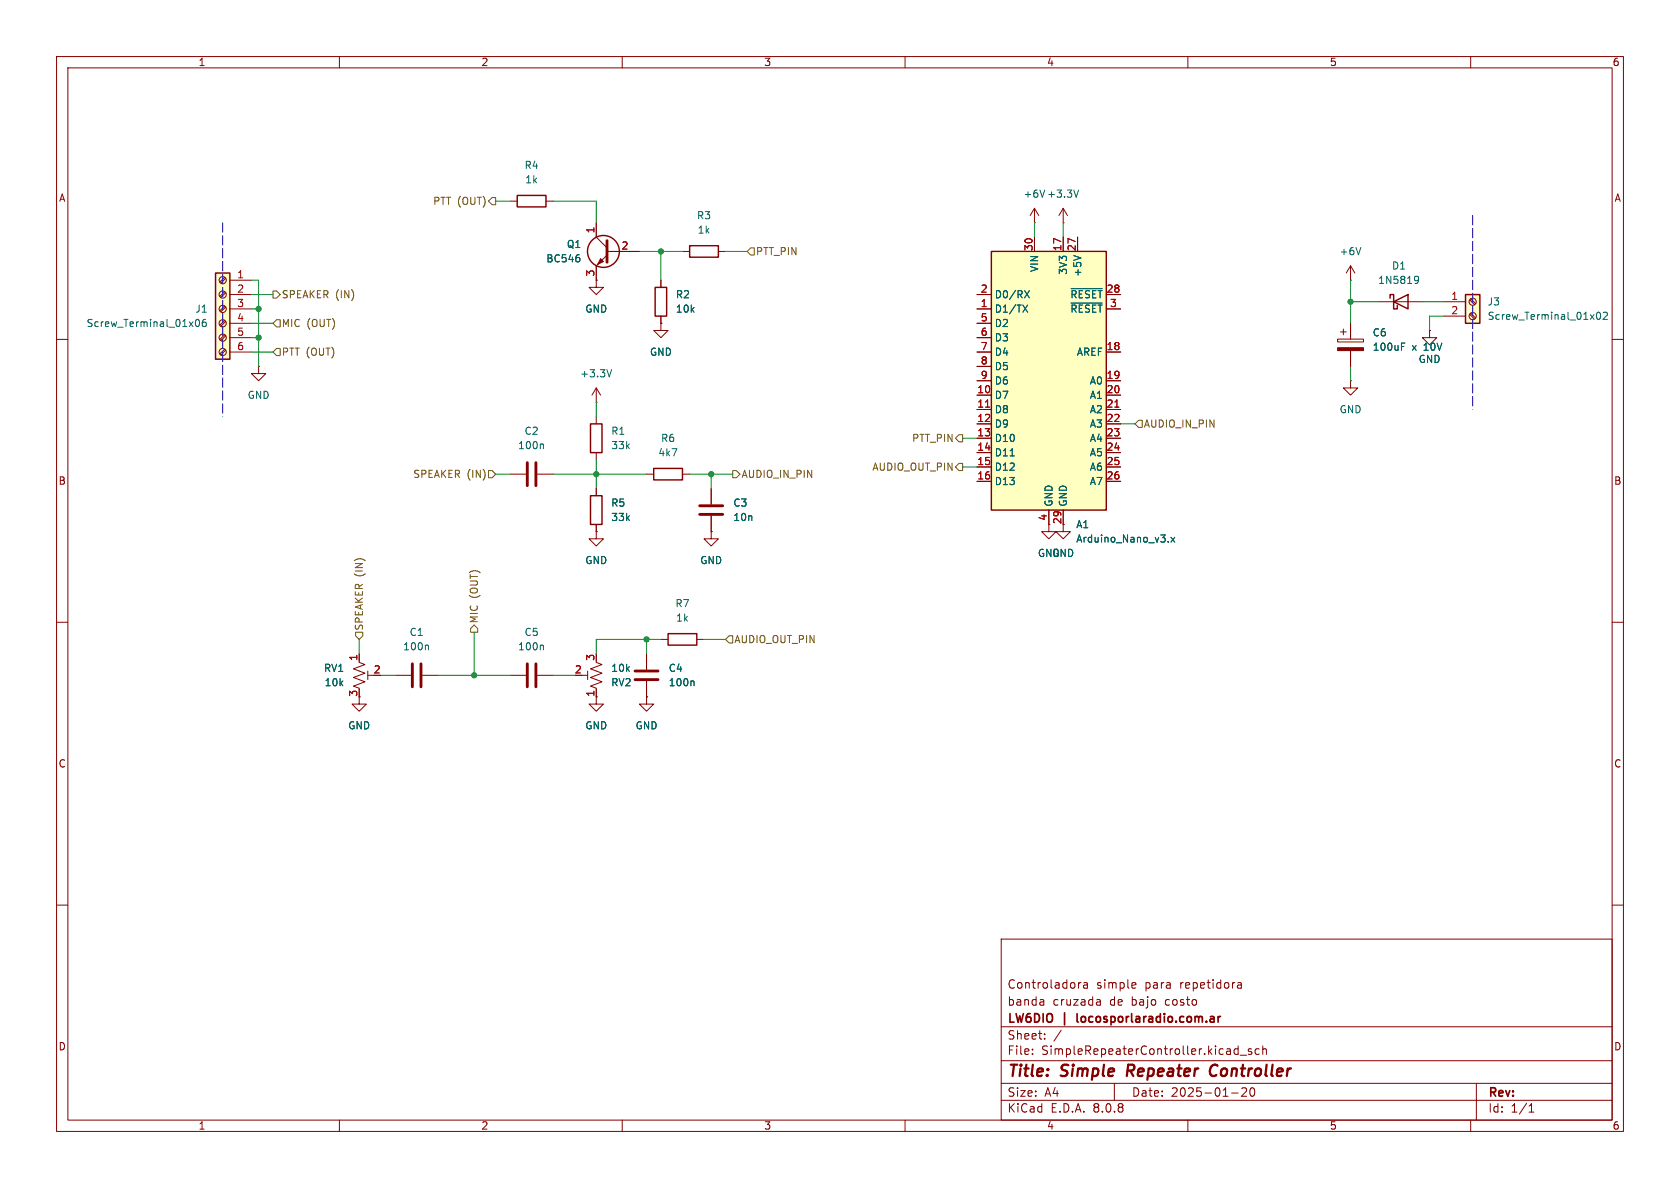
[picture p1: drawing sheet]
<svg xmlns="http://www.w3.org/2000/svg" width="297mm" height="210mm" viewBox="0 0 297 210" stroke-linecap="round" stroke-linejoin="round" font-family="sans-serif">
<g fill="none" stroke="#840000" stroke-width=".18">
<path d="M10 10h277v190h-277zM12 12h273v186h-273zM60 10v2M110 10v2M160 10v2M210 10v2M260 10v2M90.2 35.6h1.2M96.5 35.6h1.3M182.9 39.4h.1M182.9 36.8l-.8 1.3M182.9 36.8v2.6"/>
<path d="M182.9 36.8l.7 1.3M188 39.4h.1M188 36.8l-.8 1.3M188 36.8v2.6M188 36.8l.7 1.3M10 60h2M45.7 64.8v1.2h1.3l-1.3 1.3-1.3-1.3h1.3M45.7 64.8h.1M105.4 73.7v1.2M285 60h2M90.2 83.8h2.8M95 83.8h2.8"/>
<path d="M105.4 94v1.3h1.3l-1.3 1.2-1.3-1.2h1.3M105.4 94h.1M105.4 80v1.3M105.4 86.4v1.2M105.4 92.7v1.3M114.3 83.8h1.3M120.6 83.8h1.3M185.4 92.7v1.3h-1.3l1.3 1.3 1.3-1.3h-1.3M188 92.7v1.3h-1.3l1.3 1.3 1.2-1.3h-1.2M10 110h2M114.3 115.6v2.8M116.8 113h1.3"/>
<path d="M123.2 113h1.3M285 110h2M114.3 120.4v2.8M10 160h2M177 166h108v32h-108zM184.5 176.8v.9M184.5 177.6l-.1 .1M184.5 177.1h-.1M191.1 173.7l-.4 .1M191.6 173.8h.6v.9M192.2 174.1h-.5a.29 .29 0 0 0-.2 .3 .29 .29 0 0 0 .2 .3l.5-.1M194 176.7h.3l.2 .2v.8"/>
<path d="M194.5 177.6l-.5 .1M194.5 177.1h-.5M200.3 173.7l.4 .1 .1 .3-.7 .1M200.7 174.6l-.4 .1M218.8 173.8h.6l.1 .9M218.8 174.6h.7M219.5 174.1l-.7 .1M285 160h2M60 198v2M110 198v2M160 198v2M177 194.5h108"/>
<path d="M177 191.5h108M177 187.5h108M177 181.5h108M182.5 186.3v.1M182.5 185.5v.1M184.7 183.6v.1M184.7 182.8v.1M187.6 182.1l-1.3 2M197 191.5v3M210 198v2M217.7 193.2h1.2M218.5 185.4l.4 .1"/>
<path d="M218.9 184.9v1.5M218.9 186.3l-.4 .1M219.2 186.5h1.2M219.5 192.4l.6-.1 .2 .1 .1 .3-.9 1.1h.9M221.1 192.4l.2-.1a.81 .81 0 0 1 .6 .6 .81 .81 0 0 1-.3 .8l-.1 .1a.81 .81 0 0 1-.4-1.4zM221.2 185.5l-.3-.1-.2 .2v.2l.5 .2v.3h-.5M222.6 185.5l-.4-.1-.3 .3v.4l.1 .2h.6M223.2 185.5l.3-.1 .3 .1 .1 .9M223.2 184.9v1.5M260 198v2M261 191.5v6.5M270.3 196.6h.9"/>
<path d="M270.3 195.5l.4-.4v1.5"/>
</g>
<path d="M199.5 188.2l-.3 2M214.9 188.2a1.13 1.13 0 0 0-1 .7 1.13 1.13 0 0 0 .3 1.2l.2 .1 .5-.1" fill="none" stroke="#840000" stroke-width=".4"/>
<path d="M190.4 179.2l.1 1.4M215.3 179.7v1M215.8 179.7l-.3 .1-.2 .2" fill="none" stroke="#840000" stroke-width=".3"/>
<path d="M190.7 33.6l-.4 1.3M95.9 78.5l.2 .2v.6M122.5 120.4l.2 .2v.6" fill="none" stroke="#006464" stroke-width=".18"/>
<path d="M91.4 34.5h5.1v2.1h-5.1zM104.4 74.9h2v5.1h-2zM104.4 87.6h2v5.1h-2zM115.6 82.8h5v2h-5zM118.1 112h5.1v2h-5.1z" fill="none" stroke="#840000" stroke-width=".25"/>
<path d="M93.2 81.8v4.1M94.7 81.8v4.1M112.3 118.6h4M112.3 120.1h4" fill="none" stroke="#840000" stroke-width=".51"/>
<path d="M175.3 44.5h20.3v45.7h-20.3z" fill="#ffffc2"/>
<path d="M175.3 44.5h20.3v45.7h-20.3z" fill="none" stroke="#840000" stroke-width=".25"/>
<g fill="none" stroke="#840000" stroke-width=".18">
<path d="M172.7 54.6h2.6M172.7 52.1h2.6M172.7 57.2h2.6M172.7 59.7h2.6M182.9 41.9v2.6M188 41.9v2.6M190.5 41.9v2.6M195.6 54.6h2.5M195.6 52.1h2.5M172.7 69.9h2.6M172.7 72.4h2.6M172.7 74.9h2.6"/>
<path d="M172.7 77.5h2.6M172.7 62.2h2.6M172.7 67.3h2.6M172.7 64.8h2.6M195.6 69.9h2.5M195.6 72.4h2.5M195.6 74.9h2.5M195.6 77.5h2.5M195.6 62.2h2.5M195.6 67.3h2.5M172.7 80h2.6M172.7 82.6h2.6"/>
<path d="M172.7 85.1h2.6M185.4 90.2v2.5M188 90.2v2.5M195.6 80h2.5M195.6 82.6h2.5M195.6 85.1h2.5"/>
</g>
<path d="M180.8 53.9l.9 1.3M181.1 51.4l.9 1.2M181.7 53.9l-.9 1.3M182 51.4l-.9 1.2M189.4 51h5.4M189.4 53.6h5.4M189.8 45.2l1.3 .4M178.6 80.6h.7M206.5 95.7v.1M207 95l.7 .8M207.7 95l-.7 .8" fill="none" stroke="#006464" stroke-width=".18"/>
<path d="M174.2 72h.8M197.1 72h.7" fill="none" stroke="#a90000" stroke-width=".18"/>
<path d="M259.1 52.1h2.5v5.1h-2.5z" fill="#ffffc2"/>
<g fill="none" stroke="#840000" stroke-width=".25">
<path d="M245.7 52.7v-.6h.7v2.5h.6v-.6M246.4 53.3l2.5-1.2v2.5zM259.1 52.1h2.5v5.1h-2.5z"/>
<circle cx="106.7" cy="44.4" r="2.82"/>
</g>
<g fill="none" stroke="#840000" stroke-width=".18">
<path d="M105.4 39.4v2.5l1.9 1.9M105.4 49.5v1.3h-1.3l1.3 1.3 1.3-1.3h-1.3M105.4 49.5h.1M107.3 45.1l-1.9 1.9v2.5M107.3 44.5h5.7M116.8 57.2v1.2h-1.2l1.2 1.3 1.3-1.3h-1.3M116.8 57.2h.1M236.5 59.9h4.5v.6h-4.5zM237 58.7h1M237.5 58.2v1M238.8 49.5h.1M238.8 47l-.8 1.3"/>
<path d="M238.8 47v2.5M238.8 57.2v2.7M238.8 47l.7 1.3M243.8 53.3h7.7M252.7 58.4v1.3h1.3l-1.3 1.3-1.2-1.3h1.2M252.7 58.4h.1M255.3 53.3h3.8M255.3 55.9h3.8M259.8 55.5l.9 .9M259.8 53l.9 .8M260 55.4l.9 .8M260 52.8l.9 .9"/>
<path d="M105.4 71.1h.1M105.4 68.6l-.8 1.3M105.4 68.6v2.5M105.4 68.6l.8 1.3M238.8 67.3v1.3h1.2l-1.2 1.3-1.3-1.3h1.3M238.8 67.3h.1M238.8 62v2.8M125.7 94v1.3h1.3l-1.3 1.2-1.2-1.2h1.2M125.7 94h.1"/>
<circle cx="260.3" cy="53.3" r=".63"/>
<circle cx="260.3" cy="55.9" r=".63"/>
</g>
<path d="M102.4 45.6l.1 .2-.1 .4M240.6 43.8l-.4 1.2M250.2 48.9l.3-.1 .2 .2a.84 .84 0 0 1-.3 1.1h-.2M250.8 49.4l-.3 .2h-.3M282.4 55.3l.1-.1a.68 .68 0 0 1 .5 .6 .68 .68 0 0 1-.5 .7l-.1-.2-.2-.3zM283.4 55.3l.5-.1 .3 .4-.8 .9h.8M108.1 65.3l-.4 1.3M247.8 61.3h.4M247.8 60.7h.6" fill="none" stroke="#006464" stroke-width=".18"/>
<path d="M107.3 42.5v3.9" fill="none" stroke="#840000" stroke-width=".51"/>
<g fill="#840000" stroke="#840000" stroke-width=".18">
<path d="M106.2 45.7l.5 .5-1 .5z"/>
<path d="M236.5 61.5h4.5v.5h-4.5z"/>
</g>
<path d="M38.1 48.3h2.5v15.2h-2.5z" fill="#ffffc2"/>
<path d="M38.1 48.3h2.5v15.2h-2.5zM115.8 50.8h2.1v5.1h-2.1zM121.9 43.4h5.1v2.1h-5.1z" fill="none" stroke="#840000" stroke-width=".25"/>
<g fill="none" stroke="#840000" stroke-width=".18">
<path d="M105.4 39.4v2.5M39.7 59.2l-.8 .8M39.7 56.6l-.8 .9M39.7 54.1l-.8 .8M39.7 51.6l-.8 .8M39.7 49l-.8 .9M39.9 59.4l-.9 .8M39.9 56.8l-.9 .9M39.9 54.3l-.9 .8M39.9 51.7l-.9 .9M39.9 49.2l-.9 .8M40.6 49.5h3.8"/>
<path d="M40.6 52.1h3.8M40.6 54.6h3.8M40.6 57.2h3.8M40.6 59.7h3.8M105.4 49.5h.1M105.4 47v2.5M107.9 44.5h5.1M116.8 57.2h.1M116.8 49.5v1.3M116.8 55.9v1.3M120.6 44.5h1.3M127 44.5h1.3"/>
<path d="M172.7 52.1h2.6M172.7 54.6h2.6M172.7 57.2h2.6M172.7 59.7h2.6M182.9 41.9v2.6M188 41.9v2.6M190.5 41.9v2.6M195.6 52.1h2.5M195.6 54.6h2.5M238.8 57.2v2.7M252.7 58.4h.1M39.7 61.7l-.8 .9"/>
<path d="M39.9 61.9l-.9 .8M40.6 62.2h3.8M172.7 62.2h2.6M172.7 69.9h2.6M172.7 72.4h2.6M172.7 74.9h2.6M172.7 77.5h2.6M172.7 67.3h2.6M172.7 64.8h2.6M195.6 62.2h2.5M195.6 69.9h2.5M195.6 72.4h2.5"/>
<path d="M195.6 74.9h2.5M195.6 77.5h2.5M195.6 67.3h2.5M238.8 62v2.8M105.4 94h.1M105.4 86.4v1.2M105.4 92.7v1.3M125.7 94h.1M125.7 86.4v2.8M125.7 91.2v2.8M172.7 80h2.6M172.7 82.6h2.6"/>
<path d="M172.7 85.1h2.6M185.4 90.2v2.5M188 90.2v2.5M195.6 80h2.5M195.6 82.6h2.5M195.6 85.1h2.5M63.5 117.1l1 .4-2 .7 2 .8-2 .8 2 .7-2 .8 1 .4v.2M63.5 115.6v1.2M65 118.6v1.5M65 119.4h1M69.8 119.4h2.8M74.7 119.4h2.8"/>
<path d="M90.2 119.4h2.8M95 119.4h2.8M102.9 119.4h1M103.9 118.6v1.5M105.4 117.1l1 .4-2 .7 2 .8-2 .8 2 .7-2 .8 1 .4v2.8h1.3l-1.3 1.2-1.3-1.2h1.3M114.3 115.6v2.8M63.5 123.2v1.3h1.3l-1.3 1.2-1.3-1.2h1.3M114.3 123.2v1.3h1.3l-1.3 1.2-1.3-1.2h1.3M114.3 123.2h.1M114.3 120.4v2.8"/>
<circle cx="39.4" cy="59.7" r=".63"/>
<circle cx="39.4" cy="57.1" r=".63"/>
<circle cx="39.4" cy="54.6" r=".63"/>
<circle cx="39.4" cy="52.1" r=".63"/>
<circle cx="39.4" cy="49.5" r=".63"/>
<circle cx="39.4" cy="62.2" r=".63"/>
</g>
<g fill="none" stroke="#006464" stroke-width=".18">
<path d="M34.7 56.6l.1-.1a.68 .68 0 0 1 .5 .6 .68 .68 0 0 1-.5 .6l-.1-.1-.2-.4zM36.4 56.5h-.4a.86 .86 0 0 0 0 1.2l.4-.1 .1-.4-.3-.3h-.2l-.2 .3M102.4 45.6l.1 .2-.1 .4M180.8 53.9l.9 1.3M181.1 51.4l.9 1.2M181.7 53.9l-.9 1.3M182 51.4l-.9 1.2M189.4 51h5.4M189.4 53.6h5.4M189.8 45.2l1.3 .4M247.8 61.3h.4M247.8 60.7h.6"/>
<path d="M178.6 80.6h.7M206.5 95.7v.1M207 95l.7 .8M207.7 95l-.7 .8M75.6 114l.1 .2v.7M95.9 114l.2 .2v.7M122.5 120.4l.2 .2v.6"/>
</g>
<path d="M123.7 89.4h4.1M123.7 90.9h4.1M72.9 117.3v4.1M74.4 117.3v4.1M93.2 117.3v4.1M94.7 117.3v4.1" fill="none" stroke="#840000" stroke-width=".51"/>
<g fill="none" stroke="#725600" stroke-width=".18">
<path d="M87 34.9h.6v1.3h-.6l-.6-.6zM48.3 51.4h.6l.6 .7-.6 .6h-.6zM48.9 56.5h.6v1.3h-.6l-.6-.6zM132.7 43.8h.6v1.3h-.6l-.6-.6zM48.9 61.6h.6v1.3h-.6l-.6-.7zM169.5 76.8h.7v1.3h-.7l-.6-.6zM201.3 74.3h.6v1.3h-.6l-.6-.7zM86.4 83.2h.6l.6 .6-.6 .7h-.6zM129.5 83.2h.7l.6 .6-.6 .7h-.7zM169.5 81.9h.7v1.3h-.7l-.6-.6zM62.9 111.8h1.2v.6l-.6 .6-.6-.6zM83.2 111.1l.6-.6 .7 .6v.7h-1.3z"/>
<path d="M128.9 112.4h.6v1.3h-.6l-.6-.7z"/>
</g>
<path d="M39.4 39.4v34.3M260.3 38.1v34.3" fill="none" stroke="#0000c2" stroke-width=".18" stroke-dasharray="1.7 .6"/>
<g fill="none" stroke="#009600" stroke-width=".18">
<path d="M87.6 35.6h2.6M97.8 35.6h7.6v3.8M182.9 39.4v2.5M188 39.4v2.5M44.4 54.6h1.3M44.4 49.5h1.3v15.3M44.4 59.7h1.3M44.4 57.2h3.9M44.4 52.1h3.9M113 44.5h7.6M116.8 44.5v5M128.3 44.5h3.8"/>
<path d="M238.8 53.3h5M238.8 49.5v7.7M251.5 53.3h3.8M255.3 55.9h-2.6v2.5M44.4 62.2h3.9M105.4 71.1v2.6M170.2 77.5h2.5M198.1 74.9h2.6M238.8 64.8v2.5M87.6 83.8h2.6M97.8 83.8h16.5M105.4 81.3v5.1"/>
<path d="M121.9 83.8h7.6M125.7 83.8v2.6M170.2 82.6h2.5M63.5 113v2.6M67.3 119.4h2.5M77.5 119.4h12.7M83.8 111.8v7.6M97.8 119.4h3.8M114.3 113v2.6M116.8 113h-11.4v2.6M124.5 113h3.8"/>
</g>
<path d="M174.2 72h.8M197.1 72h.7" fill="none" stroke="#a90000" stroke-width=".18"/>
<g fill="#009600" stroke="#009600" stroke-width=".18">
<circle cx="83.8" cy="119.4" r=".46"/>
<circle cx="125.7" cy="83.8" r=".46"/>
<circle cx="114.3" cy="113" r=".46"/>
<circle cx="105.4" cy="83.8" r=".46"/>
<circle cx="238.8" cy="53.3" r=".46"/>
<circle cx="45.7" cy="54.6" r=".46"/>
<circle cx="45.7" cy="59.7" r=".46"/>
<circle cx="116.8" cy="44.5" r=".46"/>
</g>
<g font-size="2.8" fill="#840000">
<text x="178" y="190.9">Title:</text>
<text x="187.7" y="190.9">Simple</text>
<text x="200.1" y="190.9">Repeater</text>
<text x="215.5" y="190.9">Controller</text>
</g>
<g font-size="2.1" fill="#840000">
<text x="178" y="178">banda</text>
<text x="178" y="175">Controladora</text>
<text x="186.1" y="178">cruzada</text>
<text x="193.8" y="175">simple</text>
<text x="196.2" y="178">de</text>
<text x="200.2" y="178">bajo</text>
<text x="202.5" y="175">para</text>
<text x="206.3" y="178">costo</text>
<text x="208.8" y="175">repetidora</text>
<text x="178" y="184">Sheet:</text>
<text x="178" y="181.2">LW6DIO</text>
<text x="187.9" y="181.2">|</text>
<text x="191.1" y="181.2">locosporlaradio.com.ar</text>
<text x="178" y="186.7">File:</text>
<text x="184.1" y="186.7">SimpleRepeaterController.kicad_sch</text>
<text x="178" y="196.9">KiCad</text>
<text x="178" y="194.1">Size:</text>
<text x="184.7" y="194.1">A4</text>
<text x="185.7" y="196.9">E.D.A.</text>
<text x="193.3" y="196.9">8.0.8</text>
<text x="200" y="194.1">Date:</text>
<text x="207" y="194.1">2025-01-20</text>
<text x="263" y="194.3">Rev:</text>
<text x="263" y="196.9">Id:</text>
<text x="267.1" y="196.9">1/1</text>
</g>
<g font-size="1.8" fill="#840000">
<text x="35" y="11.9">1</text>
<text x="85" y="11.9">2</text>
<text x="135" y="11.9">3</text>
<text x="185" y="11.9">4</text>
<text x="235" y="11.9">5</text>
<text x="285" y="11.9">6</text>
<text x="10.3" y="35.9">A</text>
<text x="285.3" y="35.9">A</text>
<text x="10.3" y="85.9">B</text>
<text x="285.3" y="85.9">B</text>
<text x="63.2" y="123.3" transform="rotate(-90 63.2 123.3)">3</text>
<text x="105.2" y="123.3" transform="rotate(-90 105.2 123.3)">1</text>
<text x="10.3" y="135.9">C</text>
<text x="285.3" y="135.9">C</text>
<text x="10.3" y="185.9">D</text>
<text x="285.3" y="185.9">D</text>
<text x="35" y="199.9">1</text>
<text x="85" y="199.9">2</text>
<text x="135" y="199.9">3</text>
<text x="185" y="199.9">4</text>
<text x="235" y="199.9">5</text>
<text x="285" y="199.9">6</text>
</g>
<g font-size="1.8" fill="#006464">
<text x="92.6" y="30.1">R4</text>
<text x="92.8" y="32.6">1k</text>
<text x="180.8" y="35.2">+6V +3.3V</text>
<text x="123.1" y="39">R3</text>
<text x="123.2" y="41.5">1k</text>
<text x="96.5" y="46.6">BC546</text>
<text x="100.1" y="44">Q1</text>
<text x="236.7" y="45.3">+6V</text>
<text x="246" y="47.9">D1</text>
<text x="119.4" y="52.9">R2</text>
<text x="175.8" y="52.9">D0/RX</text>
<text x="183.7" y="48.2" transform="rotate(-90 183.7 48.2)">VIN</text>
<text x="188.8" y="48.7" transform="rotate(-90 188.8 48.7)">3V3</text>
<text x="189.1" y="52.9">~{RESET}</text>
<text x="191.4" y="49" transform="rotate(-90 191.4 49)">+5V</text>
<text x="243.5" y="50.4">1N5819</text>
<text x="15.2" y="58">Screw_Terminal_01x06</text>
<text x="34.4" y="55.5">J1</text>
<text x="103.4" y="55.5">GND</text>
<text x="119.4" y="55.5">10k</text>
<text x="175.8" y="55.5">D1/TX</text>
<text x="175.8" y="58">D2</text>
<text x="189.1" y="55.5">~{RESET}</text>
<text x="242.6" y="59.7">C6</text>
<text x="262.9" y="54.2">J3</text>
<text x="262.9" y="56.7">Screw_Terminal_01x02</text>
<text x="114.8" y="63.1">GND</text>
<text x="175.8" y="60.6">D3</text>
<text x="175.8" y="63.1">D4</text>
<text x="175.8" y="65.6">D5</text>
<text x="190.3" y="63.1">AREF</text>
<text x="242.6" y="62.2">100uF</text>
<text x="249.6" y="62.2">x</text>
<text x="250.7" y="64.4">GND</text>
<text x="251.8" y="62.2">10V</text>
<text x="43.7" y="70.7">GND</text>
<text x="102.5" y="66.9">+3.3V</text>
<text x="175.8" y="70.7">D7</text>
<text x="175.8" y="68.2">D6</text>
<text x="192.6" y="68.2">A0</text>
<text x="192.6" y="70.7">A1</text>
<text x="92.6" y="77.1">C2</text>
<text x="108" y="77.1">R1</text>
<text x="175.8" y="73.3">D8</text>
<text x="175.8" y="75.8">D9</text>
<text x="192.6" y="73.3">A2</text>
<text x="192.6" y="75.8">A3</text>
<text x="236.7" y="73.3">GND</text>
<text x="91.5" y="79.6">100n</text>
<text x="108" y="79.6">33k</text>
<text x="116.3" y="80.9">4k7</text>
<text x="116.8" y="78.3">R6</text>
<text x="175.8" y="78.3">D10</text>
<text x="175.8" y="80.9">D11</text>
<text x="175.8" y="83.4">D12</text>
<text x="192.6" y="78.3">A4</text>
<text x="192.6" y="80.9">A5</text>
<text x="192.6" y="83.4">A6</text>
<text x="108" y="89.8">R5</text>
<text x="129.5" y="89.8">C3</text>
<text x="175.8" y="86">D13</text>
<text x="186.3" y="89.7" transform="rotate(-90 186.3 89.7)">GND</text>
<text x="188.8" y="89.7" transform="rotate(-90 188.8 89.7)">GND</text>
<text x="192.6" y="86">A7</text>
<text x="108" y="92.3">33k</text>
<text x="129.5" y="92.3">10n</text>
<text x="190.2" y="93.6">A1</text>
<text x="103.4" y="99.9">GND</text>
<text x="123.7" y="99.9">GND</text>
<text x="183.4" y="98.7">GND</text>
<text x="185.9" y="98.7">GND</text>
<text x="190.2" y="96.1">Arduino_Nano_v3.x</text>
<text x="119.3" y="107.5">R7</text>
<text x="72.3" y="112.6">C1</text>
<text x="92.6" y="112.6">C5</text>
<text x="119.4" y="110.1">1k</text>
<text x="57.2" y="119">RV1</text>
<text x="71.2" y="115.2">100n</text>
<text x="91.5" y="115.2">100n</text>
<text x="108" y="119">10k</text>
<text x="118.1" y="119">C4</text>
<text x="57.3" y="121.5">10k</text>
<text x="108" y="121.5">RV2</text>
<text x="118.1" y="121.5">100n</text>
<text x="61.5" y="129.1">GND</text>
<text x="103.4" y="129.1">GND</text>
<text x="112.3" y="129.1">GND</text>
</g>
<g font-size="1.8" fill="#725600">
<text x="76.5" y="36.4">PTT (OUT)</text>
<text x="133.5" y="45.3">PTT_PIN</text>
<text x="49.7" y="52.9">SPEAKER (IN)</text>
<text x="49.7" y="58">MIC</text>
<text x="54.2" y="58">(OUT)</text>
<text x="49.7" y="63.1">PTT (OUT)</text>
<text x="202.1" y="75.8">AUDIO_IN_PIN</text>
<text x="154.1" y="83.4">AUDIO_OUT_PIN</text>
<text x="161.1" y="78.3">PTT_PIN</text>
<text x="73" y="84.7">SPEAKER (IN)</text>
<text x="131" y="84.7">AUDIO_IN_PIN</text>
<text x="84.7" y="105.8" transform="rotate(-90 84.7 105.8)">(OUT)</text>
<text x="64.4" y="111.6" transform="rotate(-90 64.4 111.6)">SPEAKER (IN)</text>
<text x="84.7" y="110.3" transform="rotate(-90 84.7 110.3)">MIC</text>
<text x="129.7" y="113.9">AUDIO_OUT_PIN</text>
</g>
<g font-size="1.8" fill="#a90000">
<text x="105.2" y="41.3" transform="rotate(-90 105.2 41.3)">1</text>
<text x="109.8" y="44.2">2</text>
<text x="182.6" y="44.5" transform="rotate(-90 182.6 44.5)">30</text>
<text x="187.7" y="44.5" transform="rotate(-90 187.7 44.5)">17</text>
<text x="190.2" y="44.5" transform="rotate(-90 190.2 44.5)">27</text>
<text x="41.8" y="49.3">1</text>
<text x="41.8" y="51.8">2</text>
<text x="105.2" y="49" transform="rotate(-90 105.2 49)">3</text>
<text x="173.3" y="51.8">2</text>
<text x="195.5" y="51.8">28</text>
<text x="256.5" y="53.1">1</text>
<text x="41.8" y="54.4">3</text>
<text x="41.8" y="56.9">4</text>
<text x="41.8" y="59.4">5</text>
<text x="173.3" y="54.4">1</text>
<text x="173.3" y="56.9">5</text>
<text x="173.3" y="59.4">6</text>
<text x="196.1" y="54.4">3</text>
<text x="256.5" y="55.6">2</text>
<text x="41.8" y="62">6</text>
<text x="173.3" y="62">7</text>
<text x="173.3" y="64.5">8</text>
<text x="195.5" y="62">18</text>
<text x="172.7" y="69.6">10</text>
<text x="173.3" y="67.1">9</text>
<text x="195.5" y="67.1">19</text>
<text x="195.5" y="69.6">20</text>
<text x="172.7" y="72.1">11</text>
<text x="172.7" y="74.7">12</text>
<text x="172.7" y="77.2">13</text>
<text x="195.5" y="72.1">21</text>
<text x="195.5" y="74.7">22</text>
<text x="195.5" y="77.2">23</text>
<text x="172.7" y="79.8">14</text>
<text x="172.7" y="82.3">15</text>
<text x="195.5" y="79.8">24</text>
<text x="195.5" y="82.3">25</text>
<text x="172.7" y="84.8">16</text>
<text x="195.5" y="84.8">26</text>
<text x="185.2" y="92.1" transform="rotate(-90 185.2 92.1)">4</text>
<text x="187.7" y="92.8" transform="rotate(-90 187.7 92.8)">29</text>
<text x="63.2" y="116.9" transform="rotate(-90 63.2 116.9)">1</text>
<text x="66" y="119.1">2</text>
<text x="101.5" y="119.1">2</text>
<text x="105.2" y="116.9" transform="rotate(-90 105.2 116.9)">3</text>
</g>
</svg>
